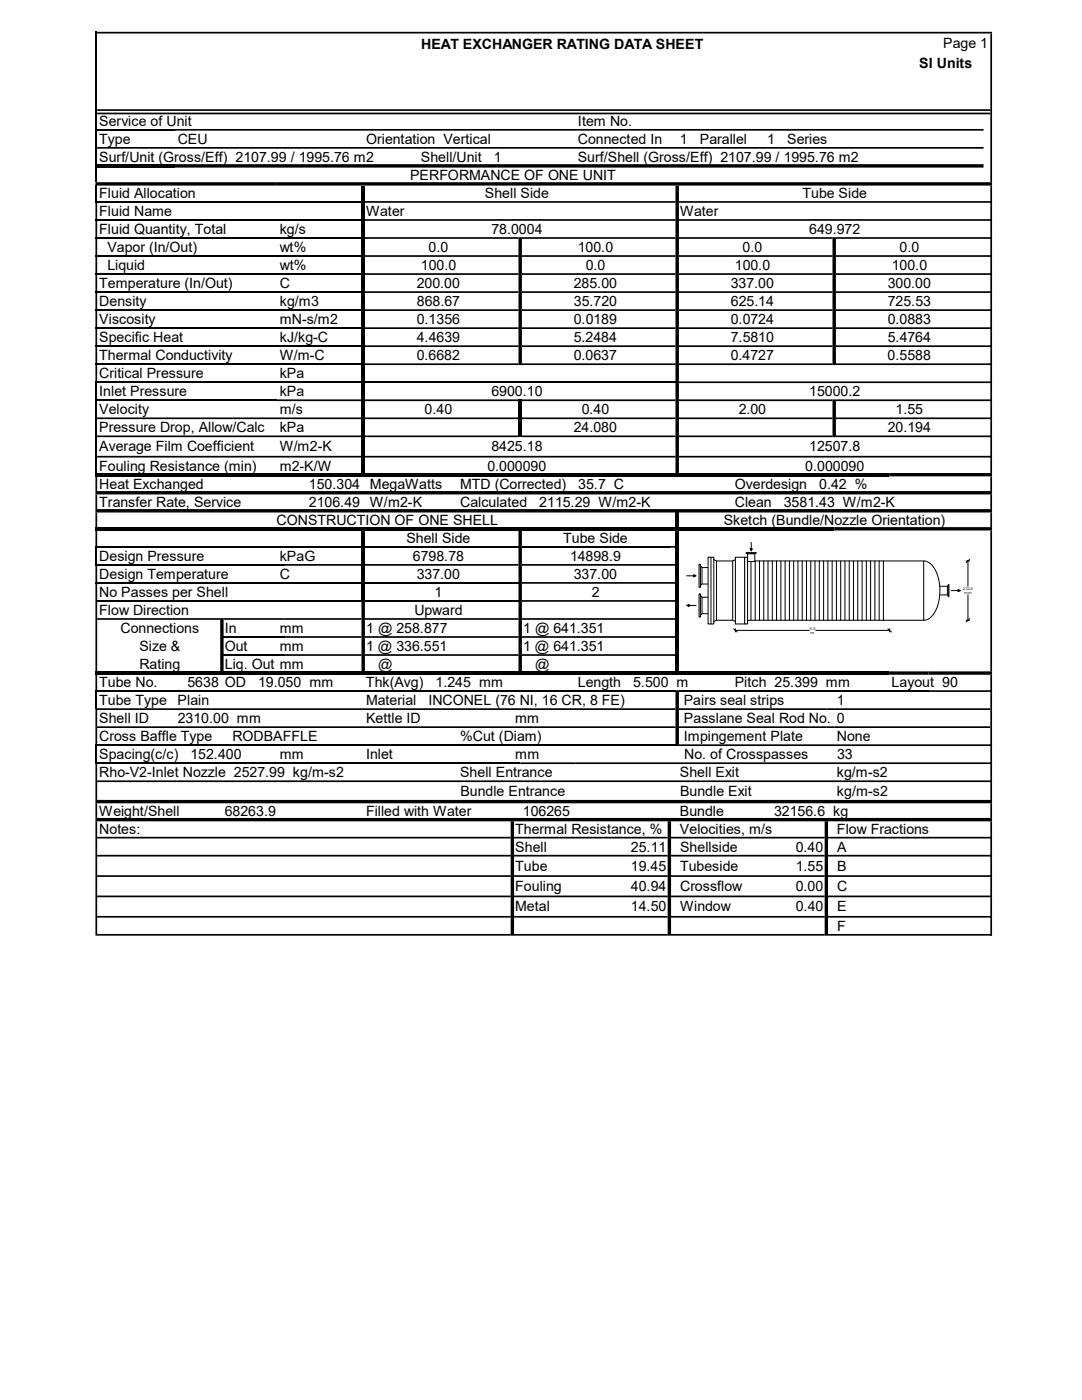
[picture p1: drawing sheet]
<svg xmlns="http://www.w3.org/2000/svg" width="216mm" height="279mm" viewBox="0 0 216 279" stroke-linecap="round" stroke-linejoin="round" font-family="sans-serif">
<g fill="none" stroke="#000" stroke-width=".34">
<path d="M19.2 6.3v19.4M19 25.9h15.9M19.2 26.1v6.7M19.2 33.4v3M19.2 37v3.1M19 40.3h53.1M19 43.9h53.1M19 47.5h53.1M19 51.1h53.1M19 54.7h53.1M19 58.3h53.1M19 61.9h53.1"/>
<path d="M19 65.5h53.1M19 69.1h53.1M19 72.7h53.1M19 76.3h53.1M19.2 76.5v17.9M19.4 79.9h35.8M72.8 76.3h62M19 109.1h53.1M19 112.7h37.8M19 116.3h53.1M19.2 109.3v3.3M19.4 119.9h52.7"/>
<path d="M72.8 109.1h29.4M72.8 116.3h30.7M72.8 119.9h30.7M104.1 109.1h29.5M19 137.9h115.8M19.2 138.1v3.3M44.6 127.1h12.2M44.6 130.7h12.2M135.5 137.9h49.8M19 148.7h115.8M19 152.3h84.8M19.2 148.9v3.2"/>
</g>
<path d="M19 32.8h15.9v.6h-15.9zM72.1 37h.7v58.1h-.7zM103.5 79.7h.6v7.5h-.6zM72.1 105.9h.7v3.1h-.7zM72.1 109h.7v7.2h-.7zM72.1 116.2h.7v3.6h-.7zM102.2 109h1.3v.3h-1.3zM134.8 102.3h.7v2.9h-.7zM134.8 105.9h.7v28.8h-.7z" fill="#000"/>
<g fill="#000">
<path d="M19 36.4h36.2v.6h-36.2zM197.6 6.7h.4v29.7h-.4z" fill-rule="evenodd"/>
<path d="M197.6 37h.4v57.4h-.4zM19 95.1h.4v2.9h-.4zM197.6 95.1h.4v2.9h-.4zM19 98.7h.4v2.9h-.4zM134.8 37h.7v58.1h-.7zM197.6 98.7h.4v2.9h-.4zM19 102.3h.4v2.9h-.4z" fill-rule="evenodd"/>
<path d="M72.8 40.1h62v.4h-62zM19 40.5h.4v3.2h-.4z" fill-rule="evenodd"/>
<path d="M72.8 43.7h62v.4h-62zM19 44.1h.4v3.2h-.4z" fill-rule="evenodd"/>
<path d="M72.8 47.3h30.7v.4h-30.7zM104.1 47.3h30.7v.4h-30.7zM135.5 47.3h30.6v.4h-30.6zM19 47.7h.4v3.2h-.4z" fill-rule="evenodd"/>
<path d="M72.8 50.9h30.7v.4h-30.7zM104.1 50.9h30.7v.4h-30.7zM135.5 50.9h30.6v.4h-30.6zM19 51.3h.4v3.2h-.4z" fill-rule="evenodd"/>
<path d="M72.8 54.5h30.7v.4h-30.7zM104.1 54.5h30.7v.4h-30.7zM135.5 54.5h30.6v.4h-30.6zM19 54.9h.4v3.2h-.4z" fill-rule="evenodd"/>
<path d="M72.8 58.1h30.7v.4h-30.7zM104.1 58.1h30.7v.4h-30.7zM135.5 58.1h30.6v.4h-30.6zM19 58.5h.4v3.2h-.4z" fill-rule="evenodd"/>
<path d="M55.2 79.7h16.9v.4h-16.9zM72.8 79.7h30.7v.4h-30.7zM103.5 47.3h.6v25.6h-.6zM104.1 79.7h30.7v.4h-30.7zM135.5 79.7h30.6v.4h-30.6zM166.1 47.3h.7v25.6h-.7zM19.4 83.3h52.7v.4h-52.7zM72.8 83.3h30.7v.4h-30.7zM104.1 83.3h30.7v.4h-30.7zM135.5 83.3h30.6v.4h-30.6zM19.4 86.9h52.7v.3h-52.7zM72.8 86.9h30.7v.3h-30.7zM104.1 86.9h30.7v.3h-30.7zM135.5 86.9h30.6v.3h-30.6zM19.4 91h52.7v.3h-52.7zM72.8 91h62v.3h-62z" fill-rule="evenodd"/>
<path d="M72.8 61.7h30.7v.4h-30.7zM104.1 61.7h30.7v.4h-30.7zM135.5 61.7h30.6v.4h-30.6zM19 62.1h.4v3.2h-.4z" fill-rule="evenodd"/>
<path d="M72.8 65.3h30.7v.4h-30.7zM104.1 65.3h30.7v.4h-30.7zM135.5 65.3h30.6v.4h-30.6zM19 65.7h.4v3.2h-.4z" fill-rule="evenodd"/>
<path d="M72.8 68.9h30.7v.4h-30.7zM104.1 68.9h30.7v.4h-30.7zM135.5 68.9h30.6v.4h-30.6zM19 69.3h.4v3.2h-.4z" fill-rule="evenodd"/>
<path d="M72.8 72.5h30.7v.4h-30.7zM104.1 72.5h30.7v.4h-30.7zM135.5 72.5h30.6v.4h-30.6zM19 72.9h.4v3.2h-.4z" fill-rule="evenodd"/>
<path d="M166.8 79.7h31.2v.4h-31.2zM166.8 83.3h31.2v.4h-31.2zM166.8 86.9h31.2v.3h-31.2zM135.5 91h62.5v.3h-62.5zM177.4 94.4h20.6v.7h-20.6zM19 98h179v.7h-179zM19 101.6h179v.7h-179zM166.5 105.2h31.5v.7h-31.5zM133.6 109h1.2v.3h-1.2zM104.1 112.6h30.7v.3h-30.7zM104.1 116.2h30.7v.3h-30.7zM104.1 119.8h30.7v.3h-30.7zM104.1 123.4h30.7v.3h-30.7zM104.1 127h30.7v.3h-30.7zM104.1 130.6h30.7v.3h-30.7zM185.3 134h12.7v.7h-12.7zM185.3 137.8h12.7v.3h-12.7zM166.5 141.4h31.1v.3h-31.1zM166.5 144.9h31.1v.4h-31.1zM135.5 148.5h62.5v.4h-62.5zM114.8 152.1h83.2v.4h-83.2zM19.4 155.7h178.6v.4h-178.6zM19 159.6h179v.7h-179zM19 163.2h179v.7h-179zM165.2 167h32.8v.3h-32.8zM165.2 170.6h32.8v.3h-32.8zM165.2 174.7h32.8v.3h-32.8zM165.2 178.7h32.8v.4h-32.8zM165.2 182.8h32.8v.3h-32.8zM165.2 186.4h32.8v.3h-32.8z" fill-rule="evenodd"/>
<path d="M19 94.4h158.4v.7h-158.4z" fill-rule="evenodd"/>
<path d="M19 105.2h37.8v.7h-37.8z" fill-rule="evenodd"/>
<path d="M56.8 105.2h46.7v.7h-46.7z" fill-rule="evenodd"/>
<path d="M56.8 112.6h15.3v.3h-15.3zM72.8 112.6h30.7v.3h-30.7zM19 112.9h.4v3.3h-.4z" fill-rule="evenodd"/>
<path d="M103.5 105.2h31.3v.7h-31.3z" fill-rule="evenodd"/>
<path d="M134.8 105.2h31.7v.7h-31.7z" fill-rule="evenodd"/>
<path d="M197.6 102.3h.4v2.9h-.4zM19 105.9h.4v3.1h-.4z" fill-rule="evenodd"/>
<path d="M19 134h158.4v.7h-158.4z" fill-rule="evenodd"/>
<path d="M19.4 123.4h24.5v.3h-24.5zM44.6 123.4h12.2v.3h-12.2z" fill-rule="evenodd"/>
<path d="M56.8 123.4h15.3v.3h-15.3zM72.8 123.4h30.7v.3h-30.7z" fill-rule="evenodd"/>
<path d="M56.8 127h15.3v.3h-15.3zM72.8 127h30.7v.3h-30.7z" fill-rule="evenodd"/>
<path d="M56.8 130.6h15.3v.3h-15.3zM72.8 130.6h30.7v.3h-30.7zM19 116.5h.4v17.5h-.4z" fill-rule="evenodd"/>
<path d="M177.4 134h7.9v.7h-7.9zM197.6 105.9h.4v28.1h-.4zM19 134.7h.4v3.1h-.4z" fill-rule="evenodd"/>
<path d="M19 141.4h115.8v.3h-115.8zM135.5 141.4h29.4v.3h-29.4z" fill-rule="evenodd"/>
<path d="M19 144.9h115.8v.4h-115.8zM135.5 144.9h29.4v.4h-29.4z" fill-rule="evenodd"/>
<path d="M103.8 152.1h11v.4h-11zM19 152.5h.4v7.1h-.4zM197.6 134.7h.4v24.9h-.4zM19 160.3h.4v2.9h-.4zM197.6 160.3h.4v2.9h-.4zM19.4 167h82.5v.3h-82.5zM102.6 167h30.6v.3h-30.6zM133.9 167h30.6v.3h-30.6zM19.4 170.6h82.5v.3h-82.5zM102.6 170.6h30.6v.3h-30.6zM133.9 170.6h30.6v.3h-30.6zM19.4 174.7h82.5v.3h-82.5zM102.6 174.7h30.6v.3h-30.6zM133.9 174.7h30.6v.3h-30.6zM19.4 178.7h82.5v.4h-82.5zM102.6 178.7h30.6v.4h-30.6zM133.9 178.7h30.6v.4h-30.6zM19.4 182.8h82.5v.3h-82.5zM102.6 182.8h30.6v.3h-30.6zM133.9 182.8h30.6v.3h-30.6zM19.4 186.4h82.5v.3h-82.5zM102.6 186.4h30.6v.3h-30.6zM133.9 186.4h30.6v.3h-30.6z" fill-rule="evenodd"/>
<path d="M164.9 141.4h1.6v.3h-1.6zM19 141.7h.4v3.2h-.4z" fill-rule="evenodd"/>
<path d="M164.9 144.9h1.6v.4h-1.6zM19 145.3h.4v3.2h-.4z" fill-rule="evenodd"/>
<path d="M19 163.9h.4v22.8h-.4zM197.6 163.9h.4v22.8h-.4zM72.1 119.8h.7v14.9h-.7zM134.8 137.8h.7v11.1h-.7zM103.5 105.9h.6v28.8h-.6zM166.1 79.7h.7v7.5h-.7zM43.9 123.4h.7v10.6h-.7zM101.9 163.9h.7v22.8h-.7zM133.2 163.9h.7v22.8h-.7zM164.5 163.9h.7v22.8h-.7zM19.4 6.3h178.6v.4h-178.6zM19.4 21.8h178.2v.3h-178.2zM19.4 22.5h178.2v.3h-178.2zM34.9 25.7h161.4v.4h-161.4zM19.4 29.3h176.9v.4h-176.9zM34.9 32.8h161.4v.6h-161.4zM55.2 36.4h142.8v.6h-142.8zM135.5 40.1h62.5v.4h-62.5zM135.5 43.7h62.5v.4h-62.5zM166.8 47.3h31.2v.4h-31.2zM166.8 50.9h31.2v.4h-31.2zM166.8 54.5h31.2v.4h-31.2zM166.8 58.1h31.2v.4h-31.2zM166.8 61.7h31.2v.4h-31.2zM166.8 65.3h31.2v.4h-31.2zM166.8 68.9h31.2v.4h-31.2zM166.8 72.5h31.2v.4h-31.2zM135.5 76.1h62.5v.4h-62.5z" fill-rule="evenodd"/>
</g>
<path d="M137 108.2h57.2v18.5h-57.2z" fill="#fff"/>
<path d="M139.5 112.6h.3v.3l.3 .4h1.2a3.9 3.9 0 0 1 0 3.3h-1.2l-.3 .3v.3h-.3z" fill-rule="evenodd" fill="#fff" stroke="#000" stroke-width=".2"/>
<path d="M137 114.9h1.4v-.2l.5 .2-.5 .2v-.2M139.8 112.9v4M140.1 113.3v3.3" fill="none" stroke="#000" stroke-width=".2"/>
<path d="M139.5 118.5h.3v.4l.3 .3h1.2a3.9 3.9 0 0 1 0 3.3h-1.2l-.3 .3v.3h-.3z" fill-rule="evenodd" fill="#fff" stroke="#000" stroke-width=".2"/>
<path d="M139.8 118.9v3.9M140.1 119.2v3.3M137.5 120.8v-.2l-.5 .2 .5 .2v-.2h1.4" fill="none" stroke="#000" stroke-width=".2"/>
<path d="M187.5 117h1.5l.2-.3h.2v2.4h-.2l-.2-.4h-1.5l-.2-.6z" fill-rule="evenodd" fill="#fff" stroke="#000" stroke-width=".2"/>
<path d="M189 117v1.7M189.2 116.8v2.1M189.8 117.9h1.4v-.2l.4 .2-.4 .2v-.2" fill="none" stroke="#000" stroke-width=".2"/>
<path d="M141.3 111.2h1.1v.5l.6 .2h3.2l.5-.2v-.5h1.9v13.3h-1.9v-.5l-.5-.2h-3.2l-.6 .2v.5h-1.1z" fill-rule="evenodd" fill="#fff" stroke="#000" stroke-width=".2"/>
<path d="M141.9 111.2v13.3M142.4 111.7v12.3M143 111.9v11.9M146.2 111.9v11.9M146.7 111.7v12.3" fill="none" stroke="#000" stroke-width=".2"/>
<path d="M148.6 111.2h.6v.7h35.1l.7 .2a4 4 0 0 1 2.2 3.2 8.8 8.8 0 0 1-1.4 7.9l-.7 .4-.8 .2h-35.1v.7h-.6z" fill-rule="evenodd" fill="#fff" stroke="#000" stroke-width=".2"/>
<g fill="none" stroke="#000" stroke-width=".2">
<path d="M149.2 111.9v11.9M149.8 111.9v11.9M150.7 111.9v11.9M151.5 111.9v11.9M152.4 111.9v11.9M153.2 111.9v11.9M154.1 111.9v11.9M155 111.9v11.9M155.8 111.9v11.9M156.7 111.9v11.9M157.5 111.9v11.9M158.4 111.9v11.9"/>
<path d="M159.2 111.9v11.9M160.1 111.9v11.9M160.9 111.9v11.9M161.8 111.9v11.9M162.6 111.9v11.9M163.5 111.9v11.9M164.3 111.9v11.9M165.2 111.9v11.9M166 111.9v11.9M166.9 111.9v11.9M167.7 111.9v11.9M168.6 111.9v11.9"/>
<path d="M169.5 111.9v11.9M170.3 111.9v11.9M171.2 111.9v11.9M172 111.9v11.9M172.9 111.9v11.9M173.7 111.9v11.9M174.6 111.9v11.9M175.4 111.9v11.9M176.3 111.9v11.9M184.3 111.9v11.9M192.8 111.9h.7M193.1 111.9v5.1"/>
<path d="M193.1 118.7v5.1M193.5 111.6l-.7 .7M146.4 125.5l.7 .6M146.7 125.8h14.8M146.7 125.5v.6M162.8 125.8h14.7M177.2 125.5l.7 .6M177.5 125.5v.6M192.8 123.8h.7M193.5 123.5l-.7 .6"/>
</g>
<path d="M148.9 110.3h2l-.3 .2v1.5l-.5 .1-.9-.1v-1.5z" fill-rule="evenodd" fill="#fff" stroke="#000" stroke-width=".2"/>
<path d="M149 110.4h1.8M149.2 110.5h1.4M149.9 108.2v1.3h.2l-.2 .4-.2-.4h.2" fill="none" stroke="#000" stroke-width=".2"/>
<path d="M68.1 274.1h76.4v5.3h-76.4z" fill="#fff" stroke="#fff" stroke-width=".27"/>
<g font-size="2.8">
<text x="84" y="9.7">HEAT EXCHANGER RATING DATA SHEET</text>
<text x="188.2" y="9.5">Page 1</text>
<text x="183.4" y="13.6">SI Units</text>
<text x="19.8" y="25.1">Service of Unit</text>
<text x="19.8" y="28.7">Type</text>
<text x="35.5" y="28.7">CEU</text>
<text x="73.1" y="28.7">Orientation Vertical</text>
<text x="115.3" y="28.7">Connected In</text>
<text x="115.3" y="25.1">Item No.</text>
<text x="135.7" y="28.7">1</text>
<text x="139.7" y="28.7">Parallel</text>
<text x="153.1" y="28.7">1</text>
<text x="157.1" y="28.7">Series</text>
<text x="19.8" y="32.3">Surf/Unit (Gross/Eff) 2107.99 / 1995.76 m2</text>
<text x="81.8" y="35.9">PERFORMANCE OF ONE UNIT</text>
<text x="84" y="32.3">Shell/Unit</text>
<text x="98.5" y="32.3">1</text>
<text x="115.3" y="32.3">Surf/Shell (Gross/Eff) 2107.99 / 1995.76 m2</text>
<text x="19.8" y="39.5">Fluid Allocation</text>
<text x="96.8" y="39.5">Shell Side</text>
<text x="160.1" y="39.5">Tube Side</text>
<text x="19.8" y="43.1">Fluid Name</text>
<text x="19.8" y="46.7">Fluid Quantity, Total</text>
<text x="55.8" y="46.7">kg/s</text>
<text x="73" y="43.1">Water</text>
<text x="98" y="46.7">78.0004</text>
<text x="135.7" y="43.1">Water</text>
<text x="161.5" y="46.7">649.972</text>
<text x="21.4" y="50.3">Vapor (In/Out)</text>
<text x="21.4" y="53.9">Liquid</text>
<text x="55.8" y="50.3">wt%</text>
<text x="55.8" y="53.9">wt%</text>
<text x="84" y="53.9">100.0</text>
<text x="85.5" y="50.3">0.0</text>
<text x="115.3" y="50.3">100.0</text>
<text x="116.9" y="53.9">0.0</text>
<text x="146.6" y="53.9">100.0</text>
<text x="148.2" y="50.3">0.0</text>
<text x="178" y="53.9">100.0</text>
<text x="179.5" y="50.3">0.0</text>
<text x="19.8" y="57.5">Temperature (In/Out)</text>
<text x="55.8" y="57.5">C</text>
<text x="83.2" y="57.5">200.00</text>
<text x="114.5" y="57.5">285.00</text>
<text x="145.8" y="57.5">337.00</text>
<text x="177.1" y="57.5">300.00</text>
<text x="19.8" y="61.1">Density</text>
<text x="19.8" y="64.7">Viscosity</text>
<text x="55.8" y="61.1">kg/m3</text>
<text x="55.8" y="64.7">mN-s/m2</text>
<text x="83.2" y="64.7">0.1356</text>
<text x="83.2" y="61.1">868.67</text>
<text x="114.5" y="64.7">0.0189</text>
<text x="114.5" y="61.1">35.720</text>
<text x="145.8" y="64.7">0.0724</text>
<text x="145.8" y="61.1">625.14</text>
<text x="177.1" y="64.7">0.0883</text>
<text x="177.1" y="61.1">725.53</text>
<text x="19.8" y="68.3">Specific Heat</text>
<text x="19.8" y="71.9">Thermal Conductivity</text>
<text x="55.8" y="68.3">kJ/kg-C</text>
<text x="55.8" y="71.9">W/m-C</text>
<text x="83.2" y="71.9">0.6682</text>
<text x="83.2" y="68.3">4.4639</text>
<text x="114.5" y="71.9">0.0637</text>
<text x="114.5" y="68.3">5.2484</text>
<text x="145.8" y="71.9">0.4727</text>
<text x="145.8" y="68.3">7.5810</text>
<text x="177.1" y="71.9">0.5588</text>
<text x="177.1" y="68.3">5.4764</text>
<text x="19.8" y="75.5">Critical Pressure</text>
<text x="55.8" y="75.5">kPa</text>
<text x="19.8" y="79.1">Inlet Pressure</text>
<text x="19.8" y="82.7">Velocity</text>
<text x="55.8" y="82.7">m/s</text>
<text x="55.8" y="79.1">kPa</text>
<text x="84.7" y="82.7">0.40</text>
<text x="98.1" y="79.1">6900.10</text>
<text x="116.1" y="82.7">0.40</text>
<text x="147.4" y="82.7">2.00</text>
<text x="161.5" y="79.1">15000.2</text>
<text x="178.7" y="82.7">1.55</text>
<text x="19.8" y="86.3">Pressure Drop, Allow/Calc</text>
<text x="55.8" y="86.3">kPa</text>
<text x="114.5" y="86.3">24.080</text>
<text x="177.1" y="86.3">20.194</text>
<text x="19.8" y="90.1">Average Film Coefficient</text>
<text x="19.8" y="93.9">Fouling Resistance (min)</text>
<text x="55.8" y="90.1">W/m2-K</text>
<text x="55.8" y="93.9">m2-K/W</text>
<text x="97.3" y="93.9">0.000090</text>
<text x="98" y="90.1">8425.18</text>
<text x="160.7" y="93.9">0.000090</text>
<text x="161.5" y="90.1">12507.8</text>
<text x="19.8" y="97.5">Heat Exchanged</text>
<text x="19.8" y="101.1">Transfer Rate, Service</text>
<text x="61.6" y="101.1">2106.49 W/m2-K</text>
<text x="61.7" y="97.5">150.304 MegaWatts</text>
<text x="91.8" y="101.1">Calculated</text>
<text x="91.8" y="97.5">MTD (Corrected)</text>
<text x="107.6" y="101.1">2115.29 W/m2-K</text>
<text x="115.4" y="97.5">35.7 C</text>
<text x="146.6" y="101.1">Clean</text>
<text x="146.6" y="97.5">Overdesign</text>
<text x="156.4" y="101.1">3581.43 W/m2-K</text>
<text x="163.4" y="97.5">0.42 %</text>
<text x="55.2" y="104.7">CONSTRUCTION OF ONE SHELL</text>
<text x="144.4" y="104.7">Sketch (Bundle/Nozzle Orientation)</text>
<text x="19.8" y="111.9">Design Pressure</text>
<text x="55.8" y="111.9">kPaG</text>
<text x="81.1" y="108.3">Shell Side</text>
<text x="82.4" y="111.9">6798.78</text>
<text x="112.4" y="108.3">Tube Side</text>
<text x="113.7" y="111.9">14898.9</text>
<text x="19.8" y="115.5">Design Temperature</text>
<text x="19.8" y="119.1">No Passes per Shell</text>
<text x="55.8" y="115.5">C</text>
<text x="83.2" y="115.5">337.00</text>
<text x="86.7" y="119.1">1</text>
<text x="114.5" y="115.5">337.00</text>
<text x="118.1" y="119.1">2</text>
<text x="19.8" y="122.7">Flow Direction</text>
<text x="82.7" y="122.7">Upward</text>
<text x="24" y="126.3">Connections</text>
<text x="27.8" y="129.9">Size &amp;</text>
<text x="44.9" y="129.9">Out</text>
<text x="44.9" y="126.3">In</text>
<text x="55.8" y="126.3">mm</text>
<text x="55.8" y="129.9">mm</text>
<text x="73" y="129.9">1 @ 336.551</text>
<text x="73.1" y="126.3">1 @ 258.877</text>
<text x="104.4" y="129.9">1 @ 641.351</text>
<text x="104.4" y="126.3">1 @ 641.351</text>
<text x="19.8" y="137.1">Tube No.</text>
<text x="27.8" y="133.5">Rating</text>
<text x="37.4" y="137.1">5638 OD</text>
<text x="44.9" y="133.5">Liq. Out mm</text>
<text x="51.5" y="137.1">19.050 mm</text>
<text x="73" y="137.1">Thk(Avg)</text>
<text x="75.4" y="133.5">@</text>
<text x="86.9" y="137.1">1.245 mm</text>
<text x="106.8" y="133.5">@</text>
<text x="115.3" y="137.1">Length</text>
<text x="126.3" y="137.1">5.500 m</text>
<text x="146.6" y="137.1">Pitch 25.399 mm</text>
<text x="177.9" y="137.1">Layout 90</text>
<text x="19.8" y="140.7">Tube Type</text>
<text x="35.5" y="140.7">Plain</text>
<text x="73.1" y="140.7">Material</text>
<text x="85.5" y="140.7">INCONEL (76 NI, 16 CR, 8 FE)</text>
<text x="136.4" y="140.7">Pairs seal strips</text>
<text x="167" y="140.7">1</text>
<text x="19.8" y="144.3">Shell ID</text>
<text x="19.8" y="147.9">Cross Baffle Type</text>
<text x="35.5" y="144.3">2310.00 mm</text>
<text x="46.4" y="147.9">RODBAFFLE</text>
<text x="73.1" y="144.3">Kettle ID</text>
<text x="91.8" y="147.9">%Cut (Diam)</text>
<text x="102.8" y="144.3">mm</text>
<text x="136.5" y="147.9">Impingement Plate</text>
<text x="136.5" y="144.3">Passlane Seal Rod No. 0</text>
<text x="167" y="147.9">None</text>
<text x="19.8" y="151.5">Spacing(c/c)</text>
<text x="19.8" y="155.1">Rho-V2-Inlet Nozzle 2527.99 kg/m-s2</text>
<text x="38" y="151.5">152.400</text>
<text x="55.8" y="151.5">mm</text>
<text x="73" y="151.5">Inlet</text>
<text x="91.8" y="155.1">Shell Entrance</text>
<text x="102.8" y="151.4">mm</text>
<text x="135.7" y="155.1">Shell Exit</text>
<text x="136.5" y="151.5">No. of Crosspasses</text>
<text x="167" y="155.1">kg/m-s2</text>
<text x="167" y="151.5">33</text>
<text x="91.9" y="158.9">Bundle Entrance</text>
<text x="135.7" y="158.9">Bundle Exit</text>
<text x="167" y="158.9">kg/m-s2</text>
<text x="19.8" y="162.8">Weight/Shell</text>
<text x="19.8" y="166.4">Notes:</text>
<text x="44.9" y="162.8">68263.9</text>
<text x="73" y="162.8">Filled with Water</text>
<text x="102.8" y="166.4">Thermal Resistance, %</text>
<text x="104.3" y="162.8">106265</text>
<text x="135.7" y="162.8">Bundle</text>
<text x="135.7" y="166.4">Velocities, m/s</text>
<text x="154.4" y="162.8">32156.6 kg</text>
<text x="167" y="166.4">Flow Fractions</text>
<text x="102.8" y="170">Shell</text>
<text x="102.8" y="173.8">Tube</text>
<text x="125.9" y="170">25.11</text>
<text x="125.9" y="173.8">19.45</text>
<text x="135.7" y="173.8">Tubeside</text>
<text x="135.7" y="170">Shellside</text>
<text x="158.8" y="170">0.40</text>
<text x="158.8" y="173.8">1.55</text>
<text x="167" y="170">A</text>
<text x="167" y="173.8">B</text>
<text x="102.8" y="177.8">Fouling</text>
<text x="125.9" y="177.8">40.94</text>
<text x="135.7" y="177.8">Crossflow</text>
<text x="158.8" y="177.8">0.00</text>
<text x="167" y="177.8">C</text>
<text x="102.8" y="181.9">Metal</text>
<text x="125.9" y="181.9">14.50</text>
<text x="135.7" y="181.9">Window</text>
<text x="158.8" y="181.9">0.40</text>
<text x="167" y="181.9">E</text>
<text x="167" y="185.8">F</text>
</g>
<g font-size=".7">
<text x="192.1" y="117.7">2310</text>
<text x="192.4" y="118.6">mm</text>
<text x="161.5" y="125.7">5.5</text>
<text x="161.7" y="126.5">m</text>
</g>
</svg>
